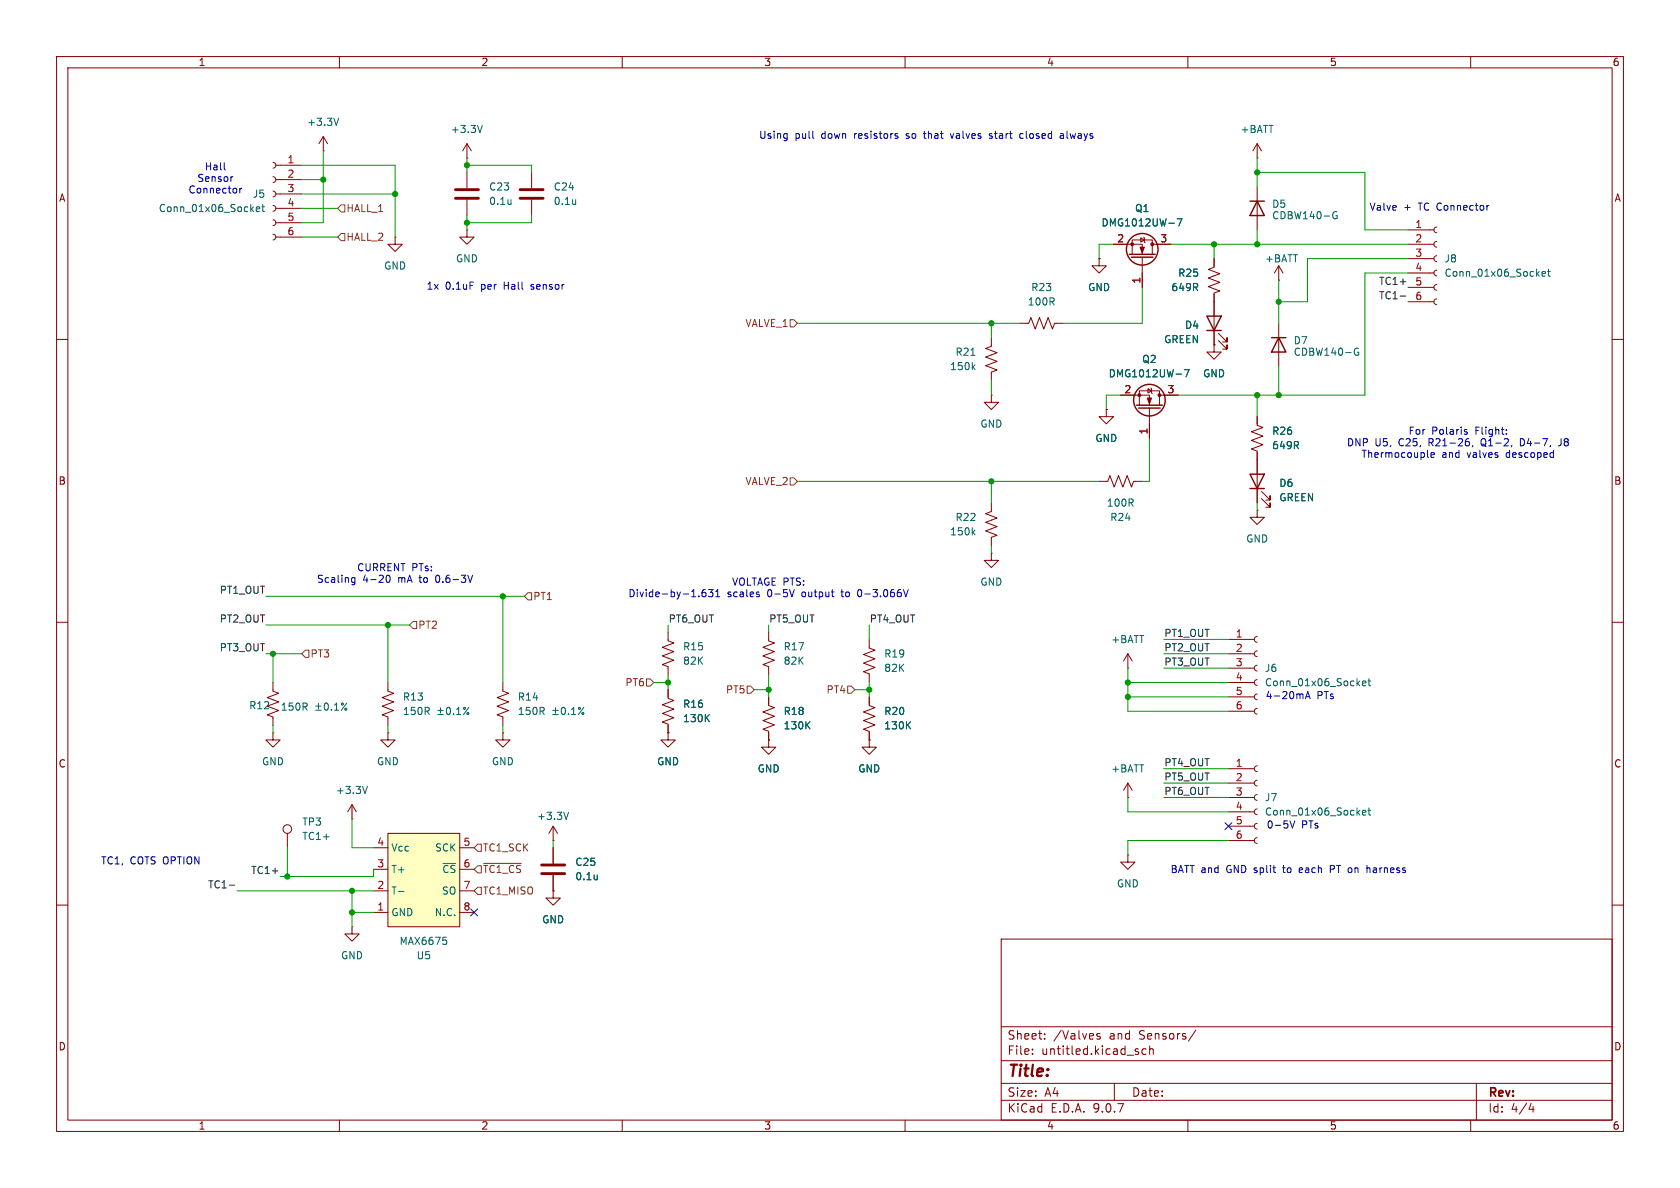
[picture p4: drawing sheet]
<svg xmlns="http://www.w3.org/2000/svg" width="297mm" height="210mm" viewBox="0 0 297 210" stroke-linecap="round" stroke-linejoin="round" font-family="sans-serif">
<g fill="none" stroke="#840000" stroke-width=".18">
<path d="M10 10h277v190h-277zM12 12h273v186h-273zM60 10v2M110 10v2M160 10v2M210 10v2M260 10v2M48.3 28.7l.3 .2 .2 .3-.2 .4-.3 .1M48.3 31.2l.3 .2 .2 .4-.2 .3-.3 .2M48.3 33.8l.3 .1 .2 .4-.2 .3-.3 .2M48.3 36.3l.3 .2 .2 .3-.2 .4-.3 .1M48.3 38.9l.3 .1 .2 .4-.2 .3-.3 .2"/>
<path d="M48.8 29.2h4.5M48.8 31.8h4.5M48.8 34.3h4.5M48.8 36.8h4.5M48.8 39.4h4.5M57.1 26.7h.1M57.1 24.1l-.7 1.3M57.1 24.1l.8 1.3M57.1 24.1v2.6M82.5 27.9h.1M82.5 25.4v2.5M82.5 30.5v2.8"/>
<path d="M82.5 35.3v2.8M82.5 25.4l-.7 1.3M82.5 25.4l.8 1.3M94 30.5v2.8M94 35.3v2.8M222.2 27.9h.1M222.2 25.4v2.5M222.2 33v7.6M222.2 25.4l-.7 1.3M222.2 25.4l.8 1.3M48.3 41.4l.3 .2 .2 .3-.2 .4-.3 .1M48.8 41.9h4.5"/>
<path d="M69.8 41.9v1.3h1.3l-1.3 1.3-1.2-1.3h1.2M69.8 41.9h.1M82.5 40.6v1.3h1.3l-1.3 1.3-1.2-1.3h1.2M82.5 40.6h.1M175.3 59.7v1.5l-1.1 .4 2.1 .8-2.1 .7 2.1 .8-2.1 .7 2.1 .8-1 .4v1.5M180.3 57.2h1.6l.3-1.1 .8 2.1 .8-2.1 .7 2.1 .8-2.1 .8 2.1 .3-1h1.6M194.3 45.7v1.3h1.3l-1.3 1.3-1.3-1.3h1.3M194.3 45.7h.1M196.8 43.2h5.1v1.8M200.2 45v-2.6h3.5v2.6M201.7 42l.6 .4-.6 .4zM201.9 45.5v5.3"/>
<path d="M202.2 41.9l.1 .1v.8l.1 .1M203.7 43.2h3.3M214.6 45.7v1.5l-1 .4 2 .8-2 .7 2 .8-2 .8 2 .7-1 .4v9.2M215.4 58.9l1.5 1.6v-.8v.8h-.7M226.1 49.5h.1M226.1 47v2.5M226.1 57.2v7.6M226.1 47l.7 1.3M226.1 47l-.8 1.3M248.9 40.6h4.6M248.9 43.2h4.6M248.9 45.7h4.6"/>
<path d="M248.9 48.3h4.6M248.9 50.8h4.6M248.9 53.3h4.6M254 40.1l-.4 .2-.1 .3 .1 .4 .4 .1M254 42.7l-.4 .1-.1 .4 .1 .3 .4 .2M254 45.2l-.4 .2-.1 .3 .1 .4 .4 .1M254 47.8l-.4 .1-.1 .4 .1 .3 .4 .2M254 50.3l-.4 .1-.1 .4 .1 .4 .4 .1M254 52.8l-.4 .2-.1 .3 .1 .4 .4 .1M10 60h2M175.3 69.9v1.2h-1.3l1.3 1.3 1.2-1.3h-1.2M175.3 69.9h.1"/>
<path d="M195.6 72.4v1.3h1.2l-1.2 1.2-1.3-1.2h1.3M195.6 72.4h.1M198.1 69.9h5.1v1.7M201.4 71.6v-2.5h3.6v2.5M202.9 68.7l.7 .4-.7 .4zM203.2 72.1v5.4M203.5 68.6l.1 .1v.8l.1 .1M205 69.9h3.3M214.6 61v1.2h1.3l-1.3 1.3-1.2-1.3h1.2M214.6 61h.1M215.4 60.2l1.5 1.5v-.7v.7h-.7M222.2 73.7v1.5l1.1 .4-2.1 .7 2.1 .8-2.1 .8 2.1 .7-2.1 .8 1 .4v9.1"/>
<path d="M285 60h2M175.3 97.8v1.3h-1.3l1.3 1.2 1.2-1.2h-1.2M175.3 97.8h.1M175.3 88.9v1.5l-1.1 .4 2.1 .8-2.1 .7 2.1 .8-2.1 .8 2.1 .7-1 .4v1.5M194.3 85.1h1.5l.4-1 .8 2 .7-2 .8 2 .8-2 .7 2 .4-1h1.5M222.2 90.2v1.2h1.3l-1.3 1.3-1.2-1.3h1.2M222.2 90.2h.1M223 88.1l1.5 1.6v-.8v.8h-.7M223 86.9l1.5 1.5v-.8v.8h-.7M10 110h2M153.7 113v1.6l1 .3-2 .8 2 .8-2 .7 2 .8-2 .7 1 .4v1.6M199.4 118.1h.1"/>
<path d="M199.4 115.6l-.8 1.2M199.4 115.6l.8 1.2M199.4 115.6v2.5M217.2 113h4.5M217.2 115.6h4.5M217.2 118.1h4.5M222.2 112.5l-.3 .2-.2 .3 .2 .4 .3 .1M222.2 115.1l-.3 .1-.2 .4 .2 .3 .3 .2M222.2 117.6l-.3 .2-.2 .3 .2 .4 .3 .1M285 110h2M48.3 129.5v1.3h1.2l-1.2 1.3-1.3-1.3h1.3M48.3 129.5h.1"/>
<path d="M48.3 120.7v1.5l1 .4-2.1 .7 2.1 .8-2.1 .7 2.1 .8-2.1 .8 1.1 .3v1.6M68.6 120.7v1.5l1 .4-2 .7 2 .8-2 .7 2 .8-2 .8 1 .3v1.6M68.6 129.5v1.3h1.2l-1.2 1.3-1.3-1.3h1.3M68.6 129.5h.1M88.9 129.5v1.3h1.3l-1.3 1.3-1.3-1.3h1.3M88.9 129.5h.1M88.9 120.7v1.5l1 .4-2 .7 2 .8-2 .7 2 .8-2 .8 1 .3v1.6M118.1 129.5v1.3h1.3l-1.3 1.3-1.3-1.3h1.3M118.1 129.5h.1M118.1 121.9v1.5l1 .4-2 .8 2 .7-2 .8 2 .8-2 .7 1 .4v1.5M135.9 130.8v1.3h1.3l-1.3 1.3-1.3-1.3h1.3M135.9 130.8h.1"/>
<path d="M135.9 123.2v1.5l1 .4-2 .8 2 .7-2 .8 2 .7-2 .8 1 .4v1.5M153.7 123.2v1.5l1 .4-2 .8 2 .7-2 .8 2 .7-2 .8 1 .4v1.5M153.7 130.8v1.3h1.2l-1.2 1.3-1.3-1.3h1.3M153.7 130.8h.1M199.4 138.4v2.6M199.4 138.4l-.8 1.3M199.4 138.4l.8 1.3M217.2 135.9h4.5M217.2 138.4h4.5M217.2 120.7h4.5M217.2 123.2h4.5M217.2 125.7h4.5"/>
<path d="M222.2 135.4l-.3 .1-.2 .4 .2 .3 .3 .2M222.2 137.9l-.3 .2-.2 .3 .2 .4 .3 .1M222.2 120.1l-.3 .2-.2 .4 .2 .3 .3 .2M222.2 122.7l-.3 .1-.2 .4 .2 .3 .3 .2M222.2 125.2l-.3 .2-.2 .3 .2 .4 .3 .1M50.8 147.3v2.6M62.2 144.8h.1M62.2 142.2l-.7 1.3M62.2 142.2l.8 1.3M62.2 142.2v2.6M97.8 148.6h.1M97.8 157.5v1.3h1.3l-1.3 1.2-1.3-1.2h1.3"/>
<path d="M97.8 157.5h.1M97.8 146.1v2.5M97.8 149.9v2.8M97.8 154.7v2.8M97.8 146.1l-.8 1.2M97.8 146.1l.8 1.2M199.4 151.1v1.3h1.3l-1.3 1.3-1.3-1.3h1.3M199.4 151.1h.1M199.4 141h.1M217.2 141h4.5M217.2 143.5h4.5M217.2 146.1h4.5"/>
<path d="M217.2 148.6h4.5M222.2 140.5l-.3 .1-.2 .4 .2 .3 .3 .2M222.2 143l-.3 .2-.2 .3 .2 .4 .3 .1M222.2 145.5l-.3 .2-.2 .4 .2 .3 .3 .2M222.2 148.1l-.3 .1-.2 .4 .2 .3 .3 .2M10 160h2M177 166h108v32h-108zM285 160h2M60 198v2M110 198v2M160 198v2M177 194.5h108"/>
<path d="M177 191.5h108M177 187.5h108M177 181.5h108M182.5 186.3v.1M182.5 185.5v.1M184.7 183.6v.1M184.7 182.8v.1M194.5 182.8l-.4-.1-.2 .2 .1 .2 .5 .2v.3h-.6M197 191.5v3M201.2 186v.3M202.6 185.5l-.4-.1-.3 .3v.4l.1 .2h.6M203.2 185.5l.3-.1 .3 .1 .1 .9"/>
<path d="M203.2 184.9v1.5M210 198v2M211.4 182.1l-1.3 2M260 198v2M261 191.5v6.5M270.7 195l-.4 1.1h.9M271 195.6v1"/>
<circle cx="50.8" cy="146.6" r=".76"/>
</g>
<g fill="none" stroke="#006464" stroke-width=".18">
<path d="M45.3 37l.6-.1v-.3h-.4l-.2 .1 .1 .6h.5M46.3 36.6h.5M46.5 36.1v1.1l.3 .2M59.9 20.9l-.5 1.3M85.3 22.2l-.5 1.2M90.3 35.3v.8M90.3 36v.1M101.8 35.3v.8M101.8 36l-.1 .1M208.1 38.7h.8l-.5 1.2M235.6 38.1l.1 .4 .3 .2 .4-.1v-.5h-.3M236.3 37.5h-.5l-.2 .5"/>
<path d="M272.6 48.4l.6-.1v-.2l-.4-.1-.2 .2 .1 .6h.5M273.6 48h.5M273.8 47.6v1.1l.3 .1M171.6 62.8h.8M172 64.9l.4 .4M172.4 64.5l-.5 .5M209.4 65.3h.8l-.5 1.3M239.4 62.3l.1 .3 .3 .2 .4-.1v-.4h-.2M240.1 61.6h-.4l-.3 .5M172 94.1l.4 .5M172.4 93.7l-.5 .5M242 120v1l.3 .2"/>
<path d="M55.8 125.5h1M55.8 124.8h1M56.3 124.3v1M57.5 124.3h.1a.68 .68 0 0 1 .5 .6 .68 .68 0 0 1-.5 .6 .84 .84 0 0 1-.1-1.2zM58.6 125.4v.1M59.1 125.5h.8M59.1 124.6l.4-.3v1.2M61.3 124.3l-1 1.2M65 139l-.5 1.3M77.4 125.6h1M77.4 126.3h1M77.9 125.1v1"/>
<path d="M79 125.2l.2-.2a.68 .68 0 0 1 .5 .7 .68 .68 0 0 1-.5 .6l-.2-.1-.1-.4zM80.2 126.2v.1M80.7 126.3h.8M80.7 125.4l.4-.4v1.3M82.9 125l-1 1.3M97.7 125.6h1M97.7 126.3h1M98.2 125.1v1M99.4 125.2l.1-.2a.68 .68 0 0 1 .5 .7 .68 .68 0 0 1-.5 .6l-.1-.1-.2-.4zM100.5 126.2v.1M101 126.3h.8M101 125.4l.4-.4v1.3"/>
<path d="M103.2 125l-.9 1.3M124.9 126.9l.5 .7M125.4 126.3l-.7 .7M142.7 128.1l.5 .7M143.2 127.6l-.7 .7M160.4 128.1l.6 .7M161 127.6l-.7 .7M240.9 120.8l.6-.1-.1-.3h-.4l-.1 .2v.6h.5M241.8 120.4h.5M100.5 143.6l-.4 1.3M105.6 154.7v.8M105.6 155.4l-.1 .1"/>
<path d="M240.9 143.7l.6-.2-.1-.2-.4-.1-.1 .2v.6h.5M241.8 143.2h.5M242 142.8v1.1l.3 .2"/>
<circle cx="60.5" cy="124.5" r=".18"/>
<circle cx="61.1" cy="125.4" r=".18"/>
<circle cx="82.1" cy="125.2" r=".18"/>
<circle cx="82.7" cy="126.1" r=".18"/>
<circle cx="102.4" cy="125.2" r=".18"/>
<circle cx="103" cy="126.1" r=".18"/>
</g>
<g fill="none" stroke="#840000" stroke-width=".25">
<path d="M221 35.6h2.5M222.2 35.6l1.3 2.5h-2.5zM199.6 45h4.6M200 45.5h3.8M213.4 55.9h2.5l-1.3 2.5zM213.4 58.4h2.5M224.8 59.7h2.5M226.1 59.7l1.2 2.5h-2.5zM200.9 71.6h4.6M201.3 72.1h3.8M221 83.8h2.5l-1.3 2.6zM221 86.4h2.5"/>
<circle cx="201.9" cy="44.1" r="2.79"/>
<circle cx="203.2" cy="70.7" r="2.79"/>
</g>
<path d="M80.5 33.5h4.1M80.5 35.1h4.1M91.9 33.5h4.1M91.9 35.1h4.1M95.8 152.9h4M95.8 154.4h4" fill="none" stroke="#840000" stroke-width=".51"/>
<g fill="#840000" stroke="#840000" stroke-width=".18">
<path d="M201.5 43.7h.8l-.4 1z"/>
<path d="M202.8 70.4h.8l-.4 1z"/>
<circle cx="203.7" cy="43.2" r=".25"/>
<circle cx="200.2" cy="43.2" r=".25"/>
<circle cx="205" cy="69.8" r=".25"/>
<circle cx="201.4" cy="69.8" r=".25"/>
</g>
<path d="M68.6 147.3h12.7v16.5h-12.7z" fill="#ffffc2"/>
<g fill="none" stroke="#840000" stroke-width=".18">
<path d="M194.3 45.7h.1M196.8 43.2h2.6M201.9 48.3v2.5M204.5 43.2h2.5M214.6 45.7v1.3M214.6 52.1v3.8M214.6 58.4v2.6M195.6 72.4h.1M198.1 69.9h2.6M203.2 74.9v2.6M205.7 69.9h2.6M214.6 61h.1"/>
<path d="M222.2 73.7v1.2M222.2 80v3.8M222.2 86.4v2.5M118.1 111.8v1.5l1 .4-2 .7 2 .8-2 .8 2 .7-2 .8 1 .4v1.5M135.9 111.8v1.5l1 .4-2 .7 2 .8-2 .8 2 .7-2 .8 1 .4v1.5M118.1 129.5h.1M118.1 121.9v1.3M118.1 128.3v1.2M135.9 130.8h.1M135.9 123.2v1.3M135.9 129.5v1.3M153.7 130.8h.1"/>
<path d="M153.7 123.2v1.3M153.7 129.5v1.3M66 157.5h2.6M66 153.7h2.6M66 149.9h2.6M68.6 147.3h12.7v16.5h-12.7zM81.3 157.5h2.5M81.3 153.7h2.5M81.3 149.9h2.5M97.8 157.5h.1M97.8 149.9v2.8M97.8 154.7v2.8"/>
<path d="M62.2 163.8v1.3h1.3l-1.3 1.3-1.2-1.3h1.2M62.2 163.8h.1M66 161.3h2.6M81.3 161.3h2.5"/>
</g>
<g fill="none" stroke="#006464" stroke-width=".18">
<path d="M208.1 38.7h.8l-.5 1.2M209.4 65.3h.8l-.5 1.3M124.9 126.9l.5 .7M125.4 126.3l-.7 .7M142.7 128.1l.5 .7M143.2 127.6l-.7 .7M160.4 128.1l.6 .7M161 127.6l-.7 .7M70.5 157.6h.9M105.6 154.7v.8M105.6 155.4l-.1 .1M78.3 165.7h.6"/>
<path d="M78.7 166.2l.3 .2v.3l-.3 .2"/>
</g>
<g fill="none" stroke="#725600" stroke-width=".18">
<path d="M59.7 36.8l.6-.6h.7v1.3h-.7zM59.7 41.9l.6-.6h.7v1.2h-.7zM139.7 56.5h.6l.7 .7-.7 .6h-.6zM139.7 84.5h.6l.7 .6-.7 .6h-.6zM54 114.9h.6v1.3h-.6l-.7-.6zM73 109.9h.7v1.2h-.7l-.6-.6zM93.3 104.8h.7v1.2h-.7l-.6-.6zM114.3 120h.6l.7 .7-.7 .6h-.6zM132.1 121.3h.6l.6 .6-.6 .7h-.6zM149.9 121.3h.6l.6 .6-.6 .7h-.6zM84.5 156.8h.6v1.3h-.6l-.7-.6zM84.5 153h.6v1.3h-.6l-.7-.6z"/>
<path d="M84.5 149.2h.6v1.3h-.6l-.7-.6zM85.5 152.6h6.6"/>
</g>
<path d="M247.5 52.3h1M40.5 156.5h1" fill="none" stroke="#0f0f0f" stroke-width=".18"/>
<g fill="none" stroke="#009600" stroke-width=".18">
<path d="M53.3 29.2h16.5v12.7M53.3 31.8h3.8M53.3 36.8h6.4M53.3 34.3h16.5M57.1 26.7v12.7h-3.8M82.5 29.2h11.5v1.3M82.5 27.9v2.6M82.5 38.1v2.5M94 38.1v1.3h-11.5M222.2 27.9v5.1M222.2 30.5h19.1v10.1h7.6M53.3 41.9h6.4"/>
<path d="M141 57.2h39.3M175.3 57.2v2.5M196.8 43.2h-2.5v2.5M201.9 50.8v6.4h-13.9M207 43.2h41.9M214.6 43.2v2.5M222.2 40.6v2.6M226.1 49.5v7.7M248.9 48.3h-7.6v21.6h-33M248.9 45.7h-17.8v7.6h-5M175.3 67.3v2.6M198.1 69.9h-2.5v2.5"/>
<path d="M203.2 77.5v7.6h-1.3M222.2 69.9v3.8M226.1 64.8v5.1M141 85.1h53.3M175.3 85.1v3.8M175.3 96.5v1.3M222.2 88.9v1.3M47 115.6h6.3M47 110.5h25.4M47 105.4h45.7M48.3 115.6v5.1M68.6 110.5v10.2"/>
<path d="M88.9 105.4v15.3M118.1 110.5v1.3M118.1 119.4v2.5M135.9 110.5v1.3M135.9 119.4v3.8M153.7 110.5v2.5M199.4 118.1v7.6h17.8M205.7 115.6h11.5M205.7 118.1h11.5M205.7 113h11.5M48.3 128.3v1.2M68.6 128.3v1.2"/>
<path d="M88.9 128.3v1.2M115.6 120.7h2.5M133.3 121.9h2.6M151.1 121.9h2.6M153.7 120.7v2.5M199.4 123.2h17.8M199.4 120.7h17.8M205.7 138.4h11.5M205.7 135.9h11.5M41.9 157.5h24.1M50.8 149.9v5M62.2 144.8v5.1h3.8"/>
<path d="M62.2 157.5v6.3M66 153.7v1.2h-16.5M97.8 148.6v1.3M199.4 141v2.5h17.8M205.7 141h11.5M217.2 148.6h-17.8v2.5M62.2 161.3h3.8"/>
</g>
<path d="M216.6 145.4l1.2 1.3M217.8 145.4l-1.2 1.3M83.2 160.7l1.2 1.2M84.4 160.7l-1.2 1.2" fill="none" stroke="#000084" stroke-width=".18"/>
<g fill="none" stroke="#0000c2" stroke-width=".18">
<path d="M39.6 28.8v1.1l.2 .1M41.2 31.2l-.3 .1M42.4 33.3v.8M42.8 33.3l-.4 .2M139 23.6l.2 .1M139.2 23.6l-.1 1.2M139.2 24.4l-.2 .1M143.8 24.4l.1 .1M158.4 24l.3 .1 .1 .2-.2 .2h-.3M158.4 23.6l.3 .1M163.2 23.6h.5M163.4 23.2l.1 1.2"/>
<path d="M168 23.6l.3 .9 .3-.9M175.4 23.7l-.3-.1-.2 .3 .5 .3M175.4 24.3l-.1 .2-.4-.1M180.9 23.7l-.4-.1-.2 .3 .1 .5h.5M187.5 23.7h.5v.8M188 23.9l-.4 .1-.2 .2 .2 .3 .4-.1M263.2 36.3l-.2 .1M259 76.3l.4 .1v.2l-.2 .2h-.2M259 75.9l.4 .1M259.4 77.5h.3M259.5 78l.3 .3v.3l-.3 .2M260.4 78.8l-.1 .2"/>
<path d="M266.3 76.7v.1M266.3 76v.1M267.3 78.8l-.1 .2M269.1 77.5h-.3v1.3h.3M275.9 78.6l-.4 .2M252.4 80.8l.1 .1M253 80.4l.6-.1-.1-.2-.3-.1-.2 .2v.6h.5M62.2 102.8l.2 .2 .3-.1M62.7 102.1v1l-.2 .3-.3-.1M62.7 102.2l-.3-.1-.2 .1M68.4 101.8a.69 .69 0 0 0 .3 1.2l.2-.2 .1-.3-.1-.7M83.5 101.7l-.4 1.3"/>
<path d="M124.7 104.2l-.4 .1a.86 .86 0 0 0 0 1.2l.5-.1v-.5l-.2-.2h-.3l-.2 .2M125.2 104.2h.8l-.4 .5 .4 .1v.6l-.2 .1-.6-.1M126.5 105.5h.7M126.5 104.6l.4-.4v1.3M134.1 105.1l.2 .1-.2 .3M134.1 104.6l.1 .1M140.4 104.2l-.4 1.3M151.7 104.3l-.1 .4 .1 .7M159.7 104.2l.4 1.3 .5-1.3M230.8 123.5l.4-1.3 .4 1.3M230.9 123.2h.6M228.1 145.1l.4 1.3 .4-1.3"/>
<path d="M229.9 153.4l-.2 .2v.5l.2 .2M230.3 153.7l-.6 .1M235.2 153.6h.5M235.7 153h-.5v1.3M241.8 153.4l.4 .2v.7"/>
</g>
<g fill="#009600" stroke="#009600" stroke-width=".18">
<circle cx="222.2" cy="69.9" r=".46"/>
<circle cx="226.1" cy="69.9" r=".46"/>
<circle cx="222.2" cy="30.5" r=".46"/>
<circle cx="57.1" cy="31.8" r=".46"/>
<circle cx="69.8" cy="34.3" r=".46"/>
<circle cx="82.5" cy="39.4" r=".46"/>
<circle cx="82.5" cy="29.2" r=".46"/>
<circle cx="175.3" cy="57.2" r=".46"/>
<circle cx="175.3" cy="85.1" r=".46"/>
<circle cx="199.4" cy="123.2" r=".46"/>
<circle cx="199.4" cy="120.7" r=".46"/>
<circle cx="68.6" cy="110.5" r=".46"/>
<circle cx="62.2" cy="157.5" r=".46"/>
<circle cx="50.8" cy="154.9" r=".46"/>
<circle cx="62.2" cy="161.3" r=".46"/>
<circle cx="48.3" cy="115.6" r=".46"/>
<circle cx="88.9" cy="105.4" r=".46"/>
<circle cx="135.9" cy="121.9" r=".46"/>
<circle cx="153.7" cy="121.9" r=".46"/>
<circle cx="118.1" cy="120.7" r=".46"/>
<circle cx="226.1" cy="53.3" r=".46"/>
<circle cx="222.2" cy="43.2" r=".46"/>
<circle cx="214.6" cy="43.2" r=".46"/>
</g>
<text font-size="2.8" fill="#840000" x="178" y="190.9">Title:</text>
<g font-size="2.1" fill="#840000">
<text x="178" y="184">Sheet:</text>
<text x="186.2" y="184">/Valves</text>
<text x="196.2" y="184">and</text>
<text x="201.5" y="184">Sensors/</text>
<text x="178" y="186.7">File:</text>
<text x="184.1" y="186.7">untitled.kicad_sch</text>
<text x="178" y="196.9">KiCad</text>
<text x="178" y="194.1">Size:</text>
<text x="184.7" y="194.1">A4</text>
<text x="185.7" y="196.9">E.D.A.</text>
<text x="193.3" y="196.9">9.0.7</text>
<text x="200" y="194.1">Date:</text>
<text x="263" y="194.3">Rev:</text>
<text x="263" y="196.9">Id:</text>
<text x="267.1" y="196.9">4/4</text>
</g>
<g font-size="1.8" fill="#840000">
<text x="35" y="11.9">1</text>
<text x="85" y="11.9">2</text>
<text x="135" y="11.9">3</text>
<text x="185" y="11.9">4</text>
<text x="235" y="11.9">5</text>
<text x="285" y="11.9">6</text>
<text x="10.3" y="35.9">A</text>
<text x="285.3" y="35.9">A</text>
<text x="10.3" y="85.9">B</text>
<text x="285.3" y="85.9">B</text>
<text x="10.3" y="135.9">C</text>
<text x="285.3" y="135.9">C</text>
<text x="10.3" y="185.9">D</text>
<text x="285.3" y="185.9">D</text>
<text x="35" y="199.9">1</text>
<text x="85" y="199.9">2</text>
<text x="135" y="199.9">3</text>
<text x="185" y="199.9">4</text>
<text x="235" y="199.9">5</text>
<text x="285" y="199.9">6</text>
</g>
<g font-size="1.8" fill="#006464">
<text x="54.2" y="22.5">+3.3V</text>
<text x="79.6" y="23.7">+3.3V</text>
<text x="219.2" y="23.7">+BATT</text>
<text x="44.6" y="35.2">J5</text>
<text x="86.4" y="33.9">C23</text>
<text x="97.8" y="33.9">C24</text>
<text x="28" y="37.7">Conn_01x06_Socket</text>
<text x="86.4" y="36.4">0.1u</text>
<text x="97.8" y="36.4">0.1u</text>
<text x="194.6" y="40.2">DMG1012UW-7</text>
<text x="200.6" y="37.7">Q1</text>
<text x="224.8" y="36.9">D5</text>
<text x="224.8" y="39">CDBW140-G</text>
<text x="67.8" y="47.9">GND</text>
<text x="80.5" y="46.6">GND</text>
<text x="223.5" y="46.6">+BATT</text>
<text x="255.3" y="46.6">J8</text>
<text x="182.2" y="51.7">R23</text>
<text x="192.3" y="51.7">GND</text>
<text x="207" y="51.7">649R</text>
<text x="208.2" y="49.1">R25</text>
<text x="255.3" y="49.1">Conn_01x06_Socket</text>
<text x="181.6" y="54.2">100R</text>
<text x="209.4" y="58.3">D4</text>
<text x="167.9" y="65.6">150k</text>
<text x="168.8" y="63.1">R21</text>
<text x="201.8" y="64.4">Q2</text>
<text x="205.7" y="60.9">GREEN</text>
<text x="228.6" y="61.1">D7</text>
<text x="228.6" y="63.1">CDBW140-G</text>
<text x="195.9" y="66.9">DMG1012UW-7</text>
<text x="212.6" y="66.9">GND</text>
<text x="173.2" y="75.8">GND</text>
<text x="224.8" y="77.1">R26</text>
<text x="193.5" y="78.3">GND</text>
<text x="224.8" y="79.6">649R</text>
<text x="195.6" y="89.8">100R</text>
<text x="226.1" y="86.3">D6</text>
<text x="226.1" y="88.8">GREEN</text>
<text x="167.9" y="94.8">150k</text>
<text x="168.8" y="92.3">R22</text>
<text x="196.2" y="92.3">R24</text>
<text x="220.2" y="96.1">GND</text>
<text x="173.2" y="103.7">GND</text>
<text x="196.4" y="113.9">+BATT</text>
<text x="120.7" y="115.2">R15</text>
<text x="120.7" y="117.7">82K</text>
<text x="138.4" y="115.2">R17</text>
<text x="138.4" y="117.7">82K</text>
<text x="156.2" y="116.4">R19</text>
<text x="156.2" y="119">82K</text>
<text x="223.5" y="119">J6</text>
<text x="44" y="125.6">R12</text>
<text x="49.5" y="125.8">150R</text>
<text x="71.1" y="124.1">R13</text>
<text x="91.4" y="124.1">R14</text>
<text x="120.7" y="125.3">R16</text>
<text x="223.5" y="121.5">Conn_01x06_Socket</text>
<text x="71.1" y="126.6">150R</text>
<text x="91.4" y="126.6">150R</text>
<text x="120.7" y="127.9">130K</text>
<text x="138.4" y="129.1">130K</text>
<text x="138.4" y="126.6">R18</text>
<text x="156.2" y="129.1">130K</text>
<text x="156.2" y="126.6">R20</text>
<text x="46.2" y="135.5">GND</text>
<text x="66.5" y="135.5">GND</text>
<text x="86.9" y="135.5">GND</text>
<text x="116.1" y="135.5">GND</text>
<text x="133.9" y="136.8">GND</text>
<text x="151.6" y="136.8">GND</text>
<text x="196.4" y="136.8">+BATT</text>
<text x="59.3" y="140.6">+3.3V</text>
<text x="223.5" y="141.8">J7</text>
<text x="53.3" y="146.2">TP3</text>
<text x="53.3" y="148.7">TC1+</text>
<text x="94.8" y="145.1">+3.3V</text>
<text x="223.5" y="144.4">Conn_01x06_Socket</text>
<text x="69.1" y="154.5">T+</text>
<text x="69.1" y="150.7">Vcc</text>
<text x="76.8" y="150.7">SCK</text>
<text x="78.1" y="154.5">~{CS}</text>
<text x="101.6" y="153.3">C25</text>
<text x="101.6" y="155.8">0.1u</text>
<text x="69.1" y="158.3">T-</text>
<text x="78" y="158.3">SO</text>
<text x="197.4" y="157.1">GND</text>
<text x="69.1" y="162.2">GND</text>
<text x="70.5" y="167.2">MAX6675</text>
<text x="76.8" y="162.2">N.C.</text>
<text x="95.8" y="163.4">GND</text>
<text x="60.2" y="169.8">GND</text>
<text x="73.6" y="169.8">U5</text>
</g>
<g font-size="1.8" fill="#a90000">
<text x="50.7" y="29">1</text>
<text x="50.7" y="31.5">2</text>
<text x="50.7" y="34">3</text>
<text x="50.7" y="36.6">4</text>
<text x="50.7" y="39.1">5</text>
<text x="50.7" y="41.7">6</text>
<text x="250.1" y="40.4">1</text>
<text x="197.4" y="42.9">2</text>
<text x="205" y="42.9">3</text>
<text x="250.1" y="42.9">2</text>
<text x="250.1" y="45.5">3</text>
<text x="201.7" y="50.2" transform="rotate(-90 201.7 50.2)">1</text>
<text x="250.1" y="48">4</text>
<text x="250.1" y="50.5">5</text>
<text x="250.1" y="53.1">6</text>
<text x="198.7" y="69.6">2</text>
<text x="206.3" y="69.6">3</text>
<text x="202.9" y="76.9" transform="rotate(-90 202.9 76.9)">1</text>
<text x="218.4" y="112.8">1</text>
<text x="218.4" y="115.3">2</text>
<text x="218.4" y="117.9">3</text>
<text x="218.4" y="120.4">4</text>
<text x="218.4" y="122.9">5</text>
<text x="218.4" y="125.5">6</text>
<text x="218.4" y="135.6">1</text>
<text x="218.4" y="138.2">2</text>
<text x="218.4" y="140.7">3</text>
<text x="218.4" y="143.3">4</text>
<text x="66.6" y="149.6">4</text>
<text x="81.8" y="149.6">5</text>
<text x="218.4" y="145.8">5</text>
<text x="218.4" y="148.3">6</text>
<text x="66.6" y="153.4">3</text>
<text x="81.8" y="153.4">6</text>
<text x="66.6" y="161">1</text>
<text x="66.6" y="157.2">2</text>
<text x="81.8" y="161">8</text>
<text x="81.8" y="157.2">7</text>
</g>
<g font-size="1.8" fill="#0000c2">
<text x="134.1" y="24.7">Using</text>
<text x="140.5" y="24.7">pull</text>
<text x="145.3" y="24.7">down</text>
<text x="151.3" y="24.7">resistors</text>
<text x="160.7" y="24.7">so</text>
<text x="164" y="24.7">that</text>
<text x="168.9" y="24.7">valves</text>
<text x="176" y="24.7">start</text>
<text x="181.6" y="24.7">closed</text>
<text x="188.9" y="24.7">always</text>
<text x="33.2" y="34.4">Connector</text>
<text x="34.8" y="32.4">Sensor</text>
<text x="36.1" y="30.3">Hall</text>
<text x="242" y="37.4">Valve</text>
<text x="248.1" y="37.4">+</text>
<text x="250.9" y="37.4">TC Connector</text>
<text x="75.3" y="51.4">1x</text>
<text x="78.7" y="51.4">0.1uF</text>
<text x="85.2" y="51.4">per</text>
<text x="89.3" y="51.4">Hall</text>
<text x="94.3" y="51.4">sensor</text>
<text x="248.9" y="77.1">For</text>
<text x="253.1" y="77.1">Polaris</text>
<text x="260.9" y="77.1">Flight:</text>
<text x="238" y="79.1">DNP</text>
<text x="240.6" y="81.1">Thermocouple</text>
<text x="243.1" y="79.1">U5,</text>
<text x="247.4" y="79.1">C25,</text>
<text x="252.8" y="79.1">R21-26,</text>
<text x="254.9" y="81.1">and</text>
<text x="259.5" y="81.1">valves</text>
<text x="262.3" y="79.1">Q1-2,</text>
<text x="266.5" y="81.1">descoped</text>
<text x="269.4" y="79.1">D4-7,</text>
<text x="276.4" y="79.1">J8</text>
<text x="63" y="101.2">CURRENT PTs:</text>
<text x="55.9" y="103.2">Scaling</text>
<text x="64.1" y="103.2">4-20</text>
<text x="70.5" y="103.2">mA</text>
<text x="74.4" y="103.2">to</text>
<text x="77.5" y="103.2">0.6-3V</text>
<text x="111" y="105.8">Divide-by-1.631</text>
<text x="128.6" y="105.8">scales</text>
<text x="129.3" y="103.7">VOLTAGE PTS:</text>
<text x="135.8" y="105.8">0-5V</text>
<text x="142" y="105.8">output</text>
<text x="149.2" y="105.8">to</text>
<text x="152.3" y="105.8">0-3.066V</text>
<text x="223.7" y="123.8">4-20mA</text>
<text x="232.8" y="123.8">PTs</text>
<text x="223.8" y="146.7">0-5V</text>
<text x="230.1" y="146.7">PTs</text>
<text x="17.8" y="153">TC1,</text>
<text x="23" y="153">COTS OPTION</text>
<text x="206.8" y="154.5">BATT and</text>
<text x="216.9" y="154.5">GND split</text>
<text x="227.3" y="154.5">to</text>
<text x="230.4" y="154.5">each</text>
<text x="236" y="154.5">PT on</text>
<text x="242.9" y="154.5">harness</text>
</g>
<g font-size="1.8" fill="#725600">
<text x="61.2" y="37.7">HALL_1</text>
<text x="61.2" y="42.8">HALL_2</text>
<text x="131.7" y="58">VALVE_1</text>
<text x="131.7" y="86">VALVE_2</text>
<text x="94.2" y="106.3">PT1</text>
<text x="73.9" y="111.4">PT2</text>
<text x="54.8" y="116.4">PT3</text>
<text x="110.5" y="121.5">PT6</text>
<text x="128.2" y="122.8">PT5</text>
<text x="146" y="122.8">PT4</text>
<text x="85.3" y="154.5">~{TC1_CS}</text>
<text x="85.3" y="150.7">TC1_SCK</text>
<text x="85.3" y="158.3">TC1_MISO</text>
</g>
<g font-size="1.8" fill="#0f0f0f">
<text x="243.7" y="53">TC1-</text>
<text x="243.7" y="50.5">TC1+</text>
<text x="38.7" y="105.1">PT1_OUT</text>
<text x="38.7" y="110.1">PT2_OUT</text>
<text x="118.1" y="110.1">PT6_OUT</text>
<text x="135.9" y="110.1">PT5_OUT</text>
<text x="153.7" y="110.1">PT4_OUT</text>
<text x="205.7" y="112.7">PT1_OUT</text>
<text x="38.7" y="115.2">PT3_OUT</text>
<text x="205.7" y="115.2">PT2_OUT</text>
<text x="205.7" y="117.8">PT3_OUT</text>
<text x="205.7" y="135.5">PT4_OUT</text>
<text x="205.7" y="138.1">PT5_OUT</text>
<text x="205.7" y="140.6">PT6_OUT</text>
<text x="44.3" y="154.6">TC1+</text>
<text x="36.7" y="157.1">TC1-</text>
</g>
</svg>
